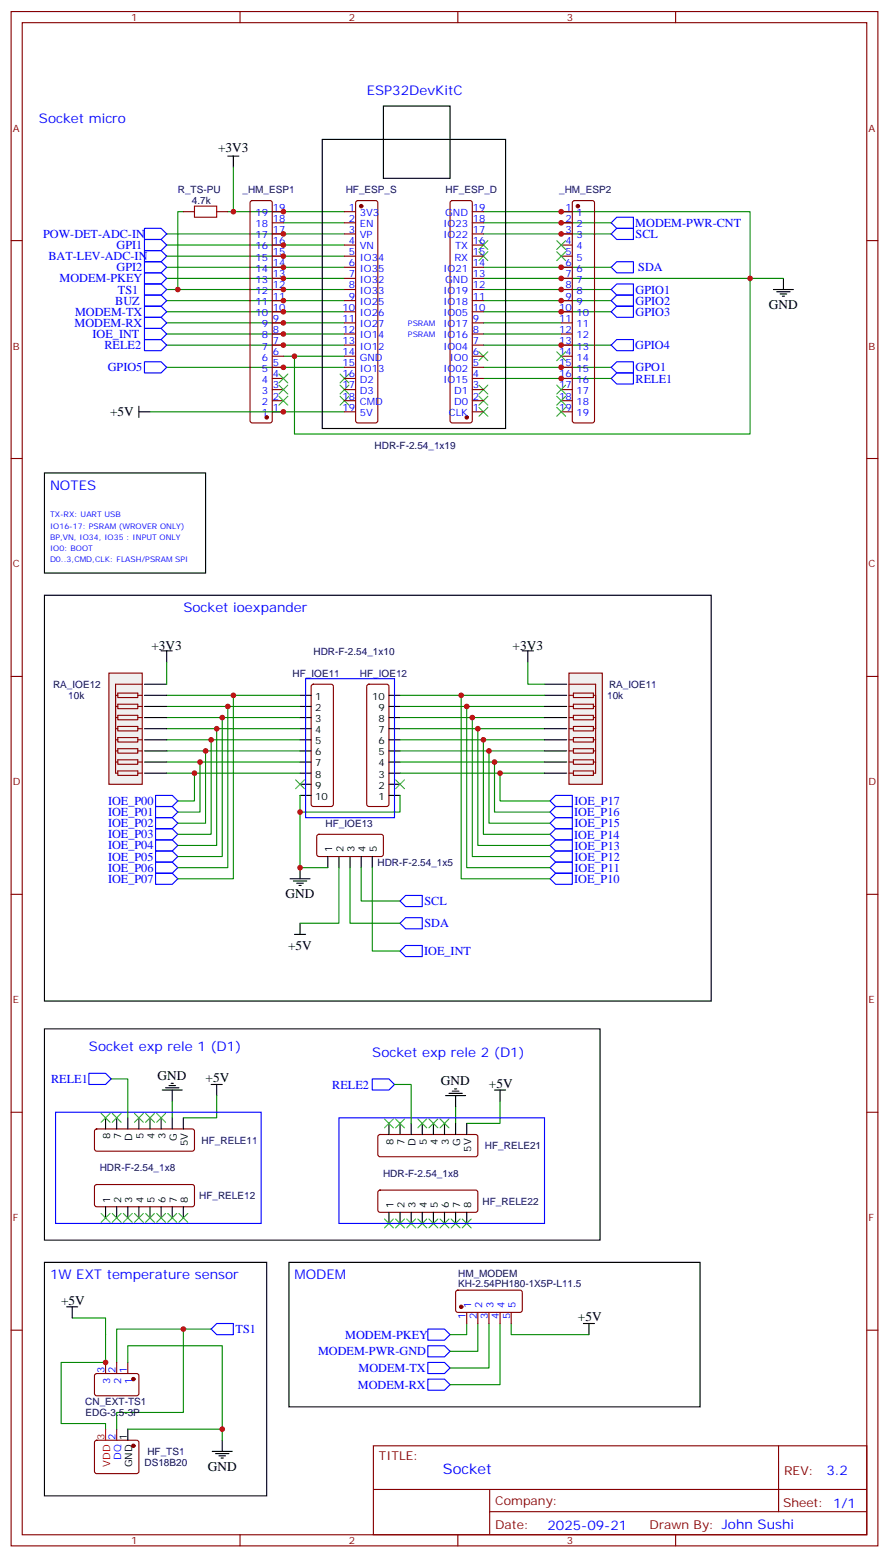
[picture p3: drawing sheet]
<svg xmlns="http://www.w3.org/2000/svg" width="282mm" height="494mm" viewBox="0 0 282 494" stroke-linecap="round" stroke-linejoin="round" font-family="sans-serif">
<g fill="none" stroke="#870000" stroke-width=".35">
<path d="M3.5 3.7h275.2v486.8h-275.2zM7.1 7.2h268.1v479.8h-268.1zM76.2 3.7v3.5M145.3 3.7v3.5M214.5 3.7v3.5M3.5 76.3h3.6M275.2 76.3h3.5M3.5 145.5h3.6M275.2 145.5h3.5M3.5 214.6h3.6M99 217.3l.5-.2h5.6l.5 .2 .2 .5v37.4l-.2 .5-.5 .2h-5.6l-.5-.2-.2-.5v-37.4zM116.7 217.3l.4-.2h5.7l.5 .2 .2 .5v37.4l-.3 .5-.4 .2h-5.7l-.5-.2-.2-.5v-37.4z"/>
<path d="M275.2 214.6h3.5M100.8 264.9l.4-.2 20.1 .1 .4 .6-.1 5.9-.6 .5-20-.1-.5-.6v-5.7zM3.5 283.8h3.6M275.2 283.8h3.5M3.5 352.9h3.6M30.2 358.4l.5-.2h30.3l.5 .2 .2 .5v5.7l-.2 .5-.5 .2h-30.3l-.5-.3-.2-.4v-5.7zM275.2 352.9h3.5M30.2 376.1l.5-.3h30.3l.5 .3 .2 .5v5.6l-.2 .5-.5 .2h-30.3l-.5-.2-.2-.5v-5.6zM120.2 377.8l.4-.2h30.4l.5 .2 .2 .5v5.7l-.2 .5-.5 .2h-30.4l-.4-.3-.3-.4v-5.7zM120.2 360.2l.4-.2h30.4l.5 .2 .2 .5v5.6l-.2 .5-.5 .2h-30.4l-.4-.2-.3-.5v-5.6zM3.5 422.1h3.6M275.2 422.1h3.5"/>
<path d="M118.5 458.8h156.7v28.2h-156.7zM247.2 458.8v20.9M118.6 472.6h156.4M155.4 479.7h119.6M155.4 472.6v14.1M76.2 487v3.5M145.3 487v3.5M214.5 487v3.5"/>
</g>
<g fill="none" stroke="#000" stroke-width=".35">
<path d="M72.3 49.5h3.5M74.1 49.5v3.6M245.5 91.9h6.4M246.6 92.6h4.2M247.6 93.3h2.2M248.4 94h.7M248.7 88.3v3.6M44.1 128.9v3.5M44.1 130.7h3.5M14.1 188.9h211.7v128.7h-211.7zM51.2 206.5h3.5M52.9 206.5v3.5"/>
<path d="M165.8 206.5h3.5M167.6 206.5v3.5M95.2 220.6h3.6M95.2 224.2h3.6M95.2 227.7h3.6M95.2 231.2h3.6M95.2 234.7h3.6M95.2 238.3h3.6M123.5 220.6h3.5M123.5 224.2h3.5M123.5 227.7h3.5M123.5 231.2h3.5"/>
<path d="M123.5 234.7h3.5M123.5 238.3h3.5M95.2 241.8h3.6M95.2 245.3h3.6M95.2 248.8h3.6M95.2 252.4h3.6M123.5 241.8h3.5M123.5 245.3h3.5M123.5 248.8h3.5M123.5 252.4h3.5M92.1 278.8h6.3M93.1 279.5h4.3"/>
<path d="M95.2 275.3v3.5M104.1 271.8v3.5M107.6 271.8v3.5M111.1 271.8v3.5M114.7 271.8v3.5M118.2 271.8v3.5M93.5 296.5h3.5M94.2 280.2h2.1M94.9 281h.7M95.2 292.9v3.6M14.1 326.5h176.4v67h-176.4zM33.5 354.7v3.5"/>
<path d="M37 354.7v3.5M40.6 354.7v3.5M44.1 354.7v3.5M47.6 354.7v3.5M51.2 354.7v3.5M51.5 345.9h6.4M52.6 345.2h4.2M53.6 344.5h2.1M54.3 343.7h.7M54.7 345.9v3.5M54.7 354.7v3.5M58.2 354.7v3.5"/>
<path d="M67 344.1h3.6M68.8 344.1v3.5M123.5 356.4v3.6M127 356.4v3.6M130.5 356.4v3.6M134.1 356.4v3.6M137.6 356.4v3.6M141.1 356.4v3.6M141.5 347.6h6.3M142.5 346.9h4.3M143.6 346.2h2.1M144.3 345.5h.7"/>
<path d="M144.6 347.6v3.6M144.6 356.4v3.6M148.2 356.4v3.6M157 345.9h3.5M158.7 345.9v3.5M33.5 382.9v3.5M37 382.9v3.5M40.6 382.9v3.5M44.1 382.9v3.5M47.6 382.9v3.5M51.2 382.9v3.5M54.7 382.9v3.5"/>
<path d="M58.2 382.9v3.5M123.5 384.7v3.5M127 384.7v3.5M130.5 384.7v3.5M134.1 384.7v3.5M137.6 384.7v3.5M141.1 384.7v3.5M144.6 384.7v3.5M148.2 384.7v3.5"/>
</g>
<g fill="none" stroke="#008700" stroke-width=".35">
<path d="M52.9 74.2h56.5M72.3 67.2h37.1M153.5 74.2h40.5M52.9 91.9h56.5M52.9 95.4h56.5M153.5 91.9h40.5M153.5 95.4h40.5M153.5 84.8h40.5M52.9 106h56.5M52.9 109.5h56.5M153.5 116.6h40.5M52.9 220.6h42.3"/>
<path d="M52.9 224.2h42.3M52.9 227.7h42.3M52.9 231.2h42.3M52.9 234.7h42.3M52.9 238.3h42.3M65.3 238.3v22.9h-8.9M67 234.7v30h-10.6M68.8 231.2v37.1h-12.4M70.6 227.7v44.1h-14.2M72.3 224.2v51.1h-15.9M74.1 220.6v58.2h-17.7M127 224.2h45.9"/>
<path d="M127 227.7h45.9M127 231.2h45.9M127 234.7h45.9M127 238.3h45.9M146.4 220.6v58.2h28.2M148.2 224.2v51.1h26.4M149.9 227.7v44.1h24.7M151.7 231.2v37.1h22.9M153.5 234.7v30h21.1M155.2 238.3v22.9h19.4M52.9 241.8h42.3M52.9 245.3h42.3"/>
<path d="M61.7 245.3v8.8h-5.3M63.5 241.8v15.9h-7.1M95.2 252.4v5.3h31.8v-5.3M95.2 257.7v17.6h8.9M127 241.8h45.9M127 245.3h45.9M157 241.8v15.9h17.6M158.7 245.3v8.8h15.9M107.6 275.3v17.6h-12.4M111.1 275.3v17.6h15.9M114.7 275.3v10.6h12.3M35.3 342.3h5.3v12.4"/>
<path d="M54.7 349.4v5.3M68.8 347.6v7.1h-10.6M125.2 344.1h5.3v12.3M144.6 351.2v5.2M158.7 349.4v7h-10.5"/>
</g>
<g fill="none" stroke="#00f" stroke-width=".35">
<path d="M194 74.2l1.8-1.7h5.3v3.5h-5.3zM45.9 90.1h5.3l1.7 1.8-1.7 1.7h-5.3zM194 95.4l1.8-1.8h5.3v3.6h-5.3zM195.8 83h5.3v3.6h-5.3l-1.8-1.8zM195.8 90.1h5.3v3.5h-5.3l-1.8-1.7zM45.9 104.2h5.3l1.7 1.8-1.7 1.7h-5.3zM45.9 107.7h5.3l1.7 1.8-1.7 1.8h-5.3zM195.8 114.8h5.3v3.5h-5.3l-1.8-1.7zM194 120.1l1.8-1.8h5.3v3.5h-5.3zM97 215.3h28.2v44.1h-28.2zM49.4 252.4h5.3l1.7 1.7-1.7 1.8h-5.3zM49.4 255.9h5.3l1.7 1.8-1.7 1.7h-5.3z"/>
<path d="M49.4 259.4h5.3l1.7 1.8-1.7 1.8h-5.3zM174.6 254.1l1.8-1.7h5.3v3.5h-5.3zM174.6 257.7l1.8-1.8h5.3v3.5h-5.3zM49.4 263h5.3l1.7 1.7-1.7 1.8h-5.3zM49.4 266.5h5.3l1.7 1.8-1.7 1.7h-5.3zM49.4 270h5.3l1.7 1.8-1.7 1.7h-5.3zM49.4 273.5h5.3l1.7 1.8-1.7 1.8h-5.3zM49.4 277.1h5.3l1.7 1.7-1.7 1.8h-5.3zM174.6 261.2l1.8-1.8h5.3v3.6h-5.3zM174.6 264.7l1.8-1.7h5.3v3.5h-5.3zM174.6 268.3l1.8-1.8h5.3v3.5h-5.3zM174.6 271.8l1.8-1.8h5.3v3.5h-5.3z"/>
<path d="M174.6 275.3l1.8-1.8h5.3v3.6h-5.3zM174.6 278.8l1.8-1.7h5.3v3.5h-5.3zM127 292.9l1.8-1.7h5.3v3.5h-5.3zM128.8 284.1h5.3v3.6h-5.3l-1.8-1.8zM128.8 300h5.3v3.5h-5.3l-1.8-1.7zM17.6 352.9h65.3v35.3h-65.3zM28.2 340.6h5.3l1.8 1.7-1.8 1.8h-5.3zM107.6 354.7h65.3v33.5h-65.3zM118.2 342.3h5.3l1.7 1.8-1.7 1.8h-5.3z"/>
</g>
<g fill="none" stroke="#3c3" stroke-width=".35">
<path d="M32.1 353.3l2.8 2.8M34.9 353.3l-2.8 2.8M35.6 353.3l2.9 2.8M38.5 353.3l-2.9 2.8M42.7 353.3l2.8 2.8M45.5 353.3l-2.8 2.8M46.2 353.3l2.8 2.8M49 353.3l-2.8 2.8M49.7 353.3l2.9 2.8M52.6 353.3l-2.9 2.8M122.1 355l2.8 2.9M124.9 355l-2.8 2.9"/>
<path d="M125.6 355l2.8 2.9M128.4 355l-2.8 2.9M132.6 355l2.9 2.9M135.5 355l-2.9 2.9M136.2 355l2.8 2.9M139 355l-2.8 2.9M139.7 355l2.8 2.9M142.5 355l-2.8 2.9M32.1 385l2.8 2.8M34.9 385l-2.8 2.8M35.6 385l2.9 2.8M38.5 385l-2.9 2.8"/>
<path d="M39.2 385l2.8 2.8M42 385l-2.8 2.8M42.7 385l2.8 2.8M45.5 385l-2.8 2.8M46.2 385l2.8 2.8M49 385l-2.8 2.8M49.7 385l2.9 2.8M52.6 385l-2.9 2.8M53.3 385l2.8 2.8M56.1 385l-2.8 2.8M56.8 385l2.8 2.8M59.6 385l-2.8 2.8"/>
<path d="M122.1 386.8l2.8 2.8M124.9 386.8l-2.8 2.8M125.6 386.8l2.8 2.8M128.4 386.8l-2.8 2.8M129.1 386.8l2.8 2.8M131.9 386.8l-2.8 2.8M132.6 386.8l2.9 2.8M135.5 386.8l-2.9 2.8M136.2 386.8l2.8 2.8M139 386.8l-2.8 2.8M139.7 386.8l2.8 2.8M142.5 386.8l-2.8 2.8"/>
<path d="M143.2 386.8l2.8 2.8M146 386.8l-2.8 2.8M146.8 386.8l2.8 2.8M149.6 386.8l-2.8 2.8"/>
</g>
<path d="M34.6 213.6h10.6v35.2h-10.6z" fill="#f0f0f0" stroke="#870000" stroke-width=".35"/>
<path d="M45.9 217.1h7M45.9 220.6h7M45.9 224.2h7M45.9 227.7h7M45.9 231.2h7M45.9 234.7h7M45.9 238.3h7M45.9 241.8h7M45.9 245.3h7" fill="none" stroke="#000" stroke-width=".35"/>
<g fill="none" stroke="#870000" stroke-width=".35">
<path d="M37.4 219.9h6.3v1.4h-6.3zM45.2 217.1h-8.5v28.2h.7M36.7 220.6h.7M36.7 224.2h.7M36.7 227.7h.7M36.7 231.2h.7M36.7 234.7h.7M36.7 238.3h.7M37.4 223.4h6.3v1.5h-6.3zM37.4 227h6.3v1.4h-6.3zM37.4 230.5h6.3v1.4h-6.3zM37.4 234h6.3v1.4h-6.3z"/>
<path d="M37.4 237.6h6.3v1.4h-6.3zM43.7 220.6h1.5M43.7 224.2h1.5M43.7 227.7h1.5M43.7 231.2h1.5M43.7 234.7h1.5M43.7 238.3h1.5M36.7 241.8h.7M37.4 241.1h6.3v1.4h-6.3zM37.4 244.6h6.3v1.4h-6.3zM43.7 241.8h1.5M43.7 245.3h1.5"/>
</g>
<path d="M180.6 213.6h10.6v35.2h-10.6z" fill="#f0f0f0" stroke="#870000" stroke-width=".35"/>
<g fill="none" stroke="#000" stroke-width=".35">
<path d="M121.7 33.7h21.2v22.9h-21.2zM102.3 44.2h58.2v91.8h-58.2zM14.1 150.1h51.2v31.7h-51.2zM172.9 217.1h7M172.9 220.6h7M172.9 224.2h7M172.9 227.7h7M172.9 231.2h7M172.9 234.7h7M172.9 238.3h7M172.9 241.8h7M172.9 245.3h7"/>
<path d="M14.1 400.5h70.6v74.1h-70.6zM21.2 414.7h3.5M22.9 414.7v3.5M91.7 400.5h130.5v45.9h-130.5zM185.2 419.9h3.5M187 419.9v3.6M40.6 453.5v3.5M70.6 457v3.5M67.4 460.5h6.3M68.4 461.2h4.3M69.5 461.9h2.1M70.2 462.6h.7"/>
</g>
<g fill="none" stroke="#870000" stroke-width=".35">
<path d="M58.2 67.2h3.5M68.8 67.2h3.5M79.6 63.8l.5-.2h5.6l.5 .2 .2 .5v69.2l-.2 .5-.5 .2h-5.6l-.5-.2-.2-.5v-69.2zM86.4 67.2h3.6M86.4 70.7h3.6M86.4 74.2h3.6M86.4 77.8h3.6M109.4 67.2h3.5M109.4 70.7h3.5M109.4 74.2h3.5M109.4 77.8h3.5M113.1 63.8l.5-.2h5.6l.5 .2 .2 .5v69.2l-.2 .5-.5 .2h-5.6l-.5-.2-.2-.5v-69.2z"/>
<path d="M143.1 63.8l.5-.2h5.6l.5 .2 .2 .5v69.2l-.2 .5-.5 .2h-5.6l-.5-.2-.2-.5v-69.2zM149.9 67.2h3.6M149.9 70.7h3.6M149.9 74.2h3.6M149.9 77.8h3.6M178.2 67.2h3.5M178.2 70.7h3.5M178.2 74.2h3.5M178.2 77.8h3.5M181.9 63.8l.5-.2h5.6l.5 .2 .2 .5v69.2l-.2 .5-.5 .2h-5.6l-.5-.2-.2-.5v-69.2zM86.4 81.3h3.6M86.4 84.8h3.6"/>
<path d="M86.4 88.3h3.6M86.4 91.9h3.6M86.4 95.4h3.6M86.4 98.9h3.6M109.4 81.3h3.5M109.4 84.8h3.5M109.4 88.3h3.5M109.4 91.9h3.5M109.4 95.4h3.5M109.4 98.9h3.5M149.9 81.3h3.6M149.9 84.8h3.6"/>
<path d="M149.9 88.3h3.6M149.9 91.9h3.6M149.9 95.4h3.6M149.9 98.9h3.6M178.2 81.3h3.5M178.2 84.8h3.5M178.2 88.3h3.5M178.2 91.9h3.5M178.2 95.4h3.5M178.2 98.9h3.5M86.4 102.4h3.6M86.4 106h3.6"/>
<path d="M86.4 109.5h3.6M86.4 113h3.6M86.4 116.6h3.6M109.4 102.4h3.5M109.4 106h3.5M109.4 109.5h3.5M109.4 113h3.5M109.4 116.6h3.5M149.9 102.4h3.6M149.9 106h3.6M149.9 109.5h3.6M149.9 113h3.6"/>
<path d="M149.9 116.6h3.6M178.2 102.4h3.5M178.2 106h3.5M178.2 109.5h3.5M178.2 113h3.5M178.2 116.6h3.5M86.4 120.1h3.6M86.4 123.6h3.6M86.4 127.1h3.6M86.4 130.7h3.6M109.4 120.1h3.5M109.4 123.6h3.5"/>
<path d="M109.4 127.1h3.5M109.4 130.7h3.5M149.9 120.1h3.6M149.9 123.6h3.6M149.9 127.1h3.6M149.9 130.7h3.6M178.2 120.1h3.5M178.2 123.6h3.5M178.2 127.1h3.5M178.2 130.7h3.5M180.6 217.1h8.5v28.2h-.7M182 219.9h6.4v1.4h-6.4z"/>
<path d="M180.6 220.6h1.4M180.6 224.2h1.4M180.6 227.7h1.4M180.6 231.2h1.4M180.6 234.7h1.4M180.6 238.3h1.4M182 223.4h6.4v1.5h-6.4zM182 227h6.4v1.4h-6.4zM182 230.5h6.4v1.4h-6.4zM182 234h6.4v1.4h-6.4zM182 237.6h6.4v1.4h-6.4zM188.4 220.6h.7"/>
<path d="M188.4 224.2h.7M188.4 227.7h.7M188.4 231.2h.7M188.4 234.7h.7M188.4 238.3h.7M180.6 241.8h1.4M180.6 245.3h1.4M182 241.1h6.4v1.4h-6.4zM182 244.6h6.4v1.4h-6.4zM188.4 241.8h.7M144.9 409.6l.4-.2h20.1l.4 .7-.1 5.9-.6 .4h-20l-.5-.7v-5.6zM148.2 416.4v3.5"/>
<path d="M151.7 416.4v3.5M155.2 416.4v3.5M158.7 416.4v3.5M162.3 416.4v3.5M30.2 436l.5-.2 13 .1 .4 .6-.1 5.9-.6 .5-13-.1-.4-.6v-5.7zM33.5 432.3v3.5M37 432.3v3.5M40.6 432.3v3.5M30.2 457.2l.5-.2h12.7l.5 .2 .2 .5-.1 9.4-.6 .5-13-.1-.4-.6v-9.2zM37 453.5v3.5"/>
</g>
<g fill="none" stroke="#008700" stroke-width=".35">
<path d="M74.1 53.1v14.1M52.9 77.8h56.5M58.2 67.2h-1.8v24.7M90 70.7h19.4M153.5 67.2h84.6v21.1h10.6M153.5 70.7h40.5M52.9 81.3h56.5M52.9 88.3h56.5M52.9 84.8h56.5M52.9 98.9h56.5M153.5 88.3h84.6v49.4h-144.6v-24.7h-3.5M153.5 98.9h40.5"/>
<path d="M52.9 102.4h56.5M52.9 116.6h56.5M93.5 113h15.9M153.5 102.4h24.7M153.5 106h24.7M153.5 109.5h40.5M47.6 130.7h61.8M153.5 120.1h40.5M52.9 210v7.1M167.6 210v7.1h5.3M127 220.6h45.9M118.2 275.3v26.5h8.8"/>
<path d="M22.9 418.2h10.6v14.1h-14.1v19.4h14.1v1.8M148.2 419.9v3.6h-5.3M151.7 419.9v8.9h-8.8M155.2 419.9v14.2h-12.3M158.7 419.9v19.4h-15.8M162.3 419.9v3.6h24.7M40.6 432.3v-5.3h30v26.5M58.2 421.7v26.5h-21.2v5.3M67 421.7h-30v10.6M40.6 453.5h30v3.5"/>
</g>
<g fill="none" stroke="#00f" stroke-width=".35">
<path d="M45.9 72.5h5.3l1.7 1.7-1.7 1.8h-5.3zM45.9 79.5h5.3l1.7 1.8-1.7 1.7h-5.3zM45.9 76h5.3l1.7 1.8-1.7 1.7h-5.3zM194 70.7l1.8-1.8h5.3v3.6h-5.3zM45.9 93.6h5.3l1.7 1.8-1.7 1.8h-5.3zM45.9 83h5.3l1.7 1.8-1.7 1.8h-5.3zM45.9 97.2h5.3l1.7 1.7-1.7 1.8h-5.3zM45.9 86.6h5.3l1.7 1.7-1.7 1.8h-5.3zM194 98.9l1.8-1.7h5.3v3.5h-5.3zM45.9 114.8h5.3l1.7 1.8-1.7 1.7h-5.3zM45.9 100.7h5.3l1.7 1.7-1.7 1.8h-5.3zM195.8 107.7h5.3v3.6h-5.3l-1.8-1.8z"/>
<path d="M67 421.7l1.8-1.8h5.3v3.6h-5.3zM135.8 421.7h5.3l1.8 1.8-1.8 1.7h-5.3zM135.8 432.3h5.3l1.8 1.8-1.8 1.7h-5.3zM135.8 437.6h5.3l1.8 1.7-1.8 1.8h-5.3zM135.8 427h5.3l1.8 1.8-1.8 1.7h-5.3z"/>
</g>
<g fill="none" stroke="#3c3" stroke-width=".35">
<path d="M152 76.3l2.9 2.9M152 79.9l2.9 2.8M154.9 76.3l-2.9 2.9M154.9 79.9l-2.9 2.8M176.7 76.3l2.9 2.9M176.7 79.9l2.9 2.8M179.6 76.3l-2.9 2.9M179.6 79.9l-2.9 2.8M88.5 118.7l2.9 2.8M91.4 118.7l-2.9 2.8M107.9 118.7l2.9 2.8M110.8 118.7l-2.9 2.8"/>
<path d="M152 111.6l2.9 2.8M154.9 111.6l-2.9 2.8M176.7 111.6l2.9 2.8M179.6 111.6l-2.9 2.8M88.5 122.2l2.9 2.8M88.5 125.7l2.9 2.9M91.4 122.2l-2.9 2.8M91.4 125.7l-2.9 2.9M107.9 122.2l2.9 2.8M107.9 125.7l2.9 2.9M110.8 122.2l-2.9 2.8M110.8 125.7l-2.9 2.9"/>
<path d="M152 122.2l2.9 2.8M152 125.7l2.9 2.9M152 129.3l2.9 2.8M154.9 122.2l-2.9 2.8M154.9 125.7l-2.9 2.9M154.9 129.3l-2.9 2.8M176.7 122.2l2.9 2.8M176.7 125.7l2.9 2.9M176.7 129.3l2.9 2.8M179.6 122.2l-2.9 2.8M179.6 125.7l-2.9 2.9M179.6 129.3l-2.9 2.8"/>
<path d="M93.8 247.4l2.9 2.9M96.7 247.4l-2.9 2.9M125.6 247.4l2.8 2.9M128.4 247.4l-2.8 2.9"/>
</g>
<g fill="#870000" stroke="#870000" stroke-width=".35">
<circle cx="42.3" cy="458.8" r=".53"/>
<circle cx="183.4" cy="65.4" r=".53"/>
<circle cx="84.7" cy="132.4" r=".53"/>
<circle cx="148.2" cy="132.4" r=".53"/>
<circle cx="114.7" cy="65.4" r=".53"/>
<circle cx="146.4" cy="414.7" r=".53"/>
<circle cx="42.3" cy="437.6" r=".53"/>
</g>
<path d="M33.5 453.5v3.5" fill="none" stroke="#f00" stroke-width=".35"/>
<path d="M61.7 65.4h7.1v3.5h-7.1z" fill="none" stroke="#a10000" stroke-width=".35"/>
<g fill="#c00">
<circle cx="95.3" cy="275.3" r=".88"/>
<circle cx="95.3" cy="257.7" r=".88"/>
<circle cx="61.7" cy="245.3" r=".88"/>
<circle cx="65.3" cy="238.3" r=".88"/>
<circle cx="63.5" cy="241.8" r=".88"/>
<circle cx="67" cy="234.7" r=".88"/>
<circle cx="68.8" cy="231.2" r=".88"/>
<circle cx="70.6" cy="227.7" r=".88"/>
<circle cx="72.3" cy="224.2" r=".88"/>
<circle cx="74.1" cy="220.6" r=".88"/>
<circle cx="158.8" cy="245.3" r=".88"/>
<circle cx="157" cy="241.8" r=".88"/>
<circle cx="155.2" cy="238.3" r=".88"/>
<circle cx="153.5" cy="234.7" r=".88"/>
<circle cx="151.7" cy="231.2" r=".88"/>
<circle cx="149.9" cy="227.7" r=".88"/>
<circle cx="148.2" cy="224.2" r=".88"/>
<circle cx="74.1" cy="67.2" r=".88"/>
<circle cx="58.2" cy="421.7" r=".88"/>
<circle cx="146.4" cy="220.6" r=".88"/>
<circle cx="90" cy="116.6" r=".88"/>
<circle cx="90" cy="102.4" r=".88"/>
<circle cx="90" cy="98.9" r=".88"/>
<circle cx="90" cy="95.4" r=".88"/>
<circle cx="90" cy="88.3" r=".88"/>
<circle cx="90" cy="84.8" r=".88"/>
<circle cx="90" cy="77.8" r=".88"/>
<circle cx="90" cy="74.2" r=".88"/>
<circle cx="90" cy="67.2" r=".88"/>
<circle cx="90" cy="130.7" r=".88"/>
<circle cx="90" cy="81.3" r=".88"/>
<circle cx="90" cy="91.9" r=".88"/>
<circle cx="56.4" cy="91.9" r=".88"/>
<circle cx="90" cy="106" r=".88"/>
<circle cx="90" cy="109.5" r=".88"/>
<circle cx="178.2" cy="120.1" r=".88"/>
<circle cx="178.2" cy="116.6" r=".88"/>
<circle cx="178.2" cy="109.5" r=".88"/>
<circle cx="178.2" cy="98.9" r=".88"/>
<circle cx="178.2" cy="95.4" r=".88"/>
<circle cx="178.2" cy="91.9" r=".88"/>
<circle cx="178.2" cy="84.8" r=".88"/>
<circle cx="178.2" cy="67.2" r=".88"/>
<circle cx="178.2" cy="74.2" r=".88"/>
<circle cx="178.2" cy="70.7" r=".88"/>
<circle cx="93.5" cy="113" r=".88"/>
<circle cx="238.1" cy="88.3" r=".88"/>
<circle cx="178.2" cy="88.3" r=".88"/>
<circle cx="70.6" cy="453.5" r=".88"/>
<circle cx="33.5" cy="432.3" r=".88"/>
</g>
<text font-size="4.6" fill="#00f" x="140.6" y="467.8">Socket</text>
<g font-size="4.2" fill="#00f">
<text x="116.4" y="30.1">ESP32DevKitC</text>
<text x="12.3" y="38.9">Socket micro</text>
<text x="15.9" y="155.4">NOTES</text>
<text x="58.2" y="194.2">Socket ioexpander</text>
<text x="28.2" y="333.5">Socket exp rele 1 (D1)</text>
<text x="118.2" y="335.3">Socket exp rele 2 (D1)</text>
<text x="15.9" y="405.8">1W EXT temperature sensor</text>
<text x="93.5" y="405.8">MODEM</text>
<text x="262.3" y="468">3.2</text>
<text x="173.8" y="485.4">2025-09-21</text>
</g>
<g font-size="4.2">
<text x="69.2" y="48.3">+3V3</text>
<text x="244.1" y="98">GND</text>
<text x="34.9" y="132.1">+5V</text>
<text x="48.1" y="206.2">+3V3</text>
<text x="162.7" y="206.2">+3V3</text>
<text x="90.7" y="285">GND</text>
<text x="91.5" y="301.5">+5V</text>
<text x="50" y="342.6">GND</text>
<text x="65.3" y="343.4">+5V</text>
<text x="139.9" y="344.4">GND</text>
<text x="155.2" y="345.2">+5V</text>
<text x="19.4" y="413.9">+5V</text>
<text x="183.4" y="419.2">+5V</text>
<text x="66" y="466.6">GND</text>
</g>
<g font-size="3.9" fill="#00f">
<text x="201.7" y="72">MODEM-PWR-CNT</text>
<text x="13.7" y="75.5">POW-DET-ADC-IN</text>
<text x="201.8" y="75.5">SCL</text>
<text x="15.4" y="82.6">BAT-LEV-ADC-IN</text>
<text x="37" y="79">GPI1</text>
<text x="18.9" y="89.6">MODEM-PKEY</text>
<text x="37" y="86.1">GPI2</text>
<text x="202.6" y="86.1">SDA</text>
<text x="37.4" y="93.1">TS1</text>
<text x="201.8" y="93.2">GPIO1</text>
<text x="23.9" y="100.2">MODEM-TX</text>
<text x="36.6" y="96.7">BUZ</text>
<text x="201.8" y="96.7">GPIO2</text>
<text x="201.8" y="100.2">GPIO3</text>
<text x="23.7" y="103.7">MODEM-RX</text>
<text x="29.4" y="107.2">IOE_INT</text>
<text x="33.2" y="110.8">RELE2</text>
<text x="201.7" y="110.8">GPIO4</text>
<text x="34.2" y="117.8">GPIO5</text>
<text x="201.8" y="117.8">GPO1</text>
<text x="201.8" y="121.4">RELE1</text>
<text x="34.3" y="255.4">IOE_P00</text>
<text x="182.4" y="255.5">IOE_P17</text>
<text x="34.3" y="258.9">IOE_P01</text>
<text x="34.3" y="262.5">IOE_P02</text>
<text x="182.3" y="259">IOE_P16</text>
<text x="182.4" y="262.5">IOE_P15</text>
<text x="34.3" y="266">IOE_P03</text>
<text x="34.3" y="269.5">IOE_P04</text>
<text x="182.3" y="266.1">IOE_P14</text>
<text x="182.4" y="269.6">IOE_P13</text>
<text x="34.3" y="273.1">IOE_P05</text>
<text x="182.4" y="273.1">IOE_P12</text>
<text x="34.3" y="276.6">IOE_P06</text>
<text x="34.3" y="280.1">IOE_P07</text>
<text x="182.3" y="280.2">IOE_P10</text>
<text x="182.4" y="276.7">IOE_P11</text>
<text x="134.8" y="287.2">SCL</text>
<text x="134.8" y="294.2">SDA</text>
<text x="134.7" y="303">IOE_INT</text>
<text x="16.2" y="343.6">RELE1</text>
<text x="105.5" y="345.4">RELE2</text>
<text x="74.8" y="423">TS1</text>
<text x="109.6" y="424.7">MODEM-PKEY</text>
<text x="101" y="430">MODEM-PWR-GND</text>
<text x="113.8" y="435.3">MODEM-TX</text>
<text x="113.6" y="440.6">MODEM-RX</text>
</g>
<g font-size="3.9" fill="#800">
<text x="120.3" y="463.3">TITLE:</text>
<text x="248.9" y="468">REV:</text>
<text x="157.2" y="477.5">Company:</text>
<text x="248.6" y="478.2">Sheet: 1/1</text>
<text x="157.2" y="485.2">Date:</text>
<text x="206.2" y="485.3">Drawn By: John Sushi</text>
</g>
<g font-size="3.2" fill="#800">
<text x="41.6" y="6.7">1</text>
<text x="110.8" y="6.7">2</text>
<text x="179.9" y="6.7">3</text>
<text x="4.1" y="41.8">A</text>
<text x="275.7" y="41.8">A</text>
<text x="4.1" y="110.9">B</text>
<text x="275.7" y="110.9">B</text>
<text x="4.1" y="180.1">C</text>
<text x="275.7" y="180.1">C</text>
<text x="4.1" y="249.2">D</text>
<text x="275.7" y="249.2">D</text>
<text x="4.1" y="318.3">E</text>
<text x="275.7" y="318.3">E</text>
<text x="4.1" y="387.5">F</text>
<text x="275.7" y="387.5">F</text>
<text x="41.6" y="490">1</text>
<text x="110.8" y="490">2</text>
<text x="179.9" y="490">3</text>
</g>
<g font-size="3.2" fill="#000080">
<text x="56.5" y="61.3">R_TS-PU</text>
<text x="60.9" y="64.8">4.7k</text>
<text x="77" y="61.3">_HM_ESP1</text>
<text x="109.8" y="61.3">HF_ESP_S</text>
<text x="141.4" y="61.3">HF_ESP_D</text>
<text x="177.5" y="61.2">_HM_ESP2</text>
<text x="118.9" y="142.5">HDR-F-2.54_1x19</text>
<text x="99.5" y="207.7">HDR-F-2.54_1x10</text>
<text x="92.9" y="214.8">HF_IOE11</text>
<text x="114.3" y="214.8">HF_IOE12</text>
<text x="16.8" y="218.3">RA_IOE12</text>
<text x="21.7" y="221.8">10k</text>
<text x="192.8" y="221.8">10k</text>
<text x="193.3" y="218.3">RA_IOE11</text>
<text x="103.3" y="262.3">HF_IOE13</text>
<text x="119.8" y="274.8">HDR-F-2.54_1x5</text>
<text x="64" y="362.9">HF_RELE11</text>
<text x="154" y="364.6">HF_RELE21</text>
<text x="31.7" y="371.7">HDR-F-2.54_1x8</text>
<text x="121.6" y="373.5">HDR-F-2.54_1x8</text>
<text x="63.2" y="380.5">HF_RELE12</text>
<text x="153.2" y="382.3">HF_RELE22</text>
<text x="145.4" y="405.2">HM_MODEM</text>
<text x="145.4" y="408.3">KH-2.54PH180-1X5P-L11.5</text>
<text x="27.1" y="445.9">CN_EXT-TS1</text>
<text x="27.1" y="449.4">EDG-3.5-3P</text>
<text x="46.8" y="461.7">HF_TS1</text>
<text x="45.9" y="465.3">DS18B20</text>
</g>
<g font-size="3.2" fill="#00f">
<text x="81.1" y="68.6">19</text>
<text x="86.6" y="70.3">18</text>
<text x="86.6" y="66.8">19</text>
<text x="110.7" y="66.8">1</text>
<text x="110.7" y="70.3">2</text>
<text x="114.2" y="68.6">3V3</text>
<text x="141.3" y="68.6">GND</text>
<text x="150.1" y="70.3">18</text>
<text x="150.1" y="66.8">19</text>
<text x="179.5" y="66.8">1</text>
<text x="179.5" y="70.3">2</text>
<text x="183" y="68.6">1</text>
<text x="81.1" y="75.6">17</text>
<text x="81.1" y="72.1">18</text>
<text x="86.6" y="77.4">16</text>
<text x="86.6" y="73.9">17</text>
<text x="110.7" y="73.9">3</text>
<text x="110.7" y="77.4">4</text>
<text x="114.2" y="72.1">EN</text>
<text x="114.2" y="75.6">VP</text>
<text x="140.8" y="75.6">IO22</text>
<text x="140.8" y="72.1">IO23</text>
<text x="150.1" y="77.4">16</text>
<text x="150.1" y="73.9">17</text>
<text x="179.5" y="73.9">3</text>
<text x="179.5" y="77.4">4</text>
<text x="183" y="72.1">2</text>
<text x="183" y="75.6">3</text>
<text x="81.1" y="82.7">15</text>
<text x="81.1" y="79.2">16</text>
<text x="86.6" y="80.9">15</text>
<text x="110.7" y="80.9">5</text>
<text x="114.2" y="79.2">VN</text>
<text x="114.2" y="82.7">IO34</text>
<text x="144.2" y="82.7">RX</text>
<text x="144.5" y="79.2">TX</text>
<text x="150.1" y="80.9">15</text>
<text x="179.5" y="80.9">5</text>
<text x="183" y="79.2">4</text>
<text x="183" y="82.7">5</text>
<text x="81.1" y="89.7">13</text>
<text x="81.1" y="86.2">14</text>
<text x="86.6" y="88">13</text>
<text x="86.6" y="84.5">14</text>
<text x="110.7" y="84.5">6</text>
<text x="110.7" y="88">7</text>
<text x="114.2" y="86.2">IO35</text>
<text x="114.2" y="89.7">IO32</text>
<text x="140.8" y="86.2">IO21</text>
<text x="141.3" y="89.7">GND</text>
<text x="150.1" y="88">13</text>
<text x="150.1" y="84.5">14</text>
<text x="179.5" y="84.5">6</text>
<text x="179.5" y="88">7</text>
<text x="183" y="86.2">6</text>
<text x="183" y="89.7">7</text>
<text x="81.1" y="93.3">12</text>
<text x="86.6" y="95">11</text>
<text x="86.6" y="91.5">12</text>
<text x="110.7" y="91.5">8</text>
<text x="110.7" y="95">9</text>
<text x="114.2" y="93.3">IO33</text>
<text x="140.8" y="93.3">IO19</text>
<text x="150.1" y="95">11</text>
<text x="150.1" y="91.5">12</text>
<text x="179.5" y="91.5">8</text>
<text x="179.5" y="95">9</text>
<text x="183" y="93.3">8</text>
<text x="81.1" y="100.3">10</text>
<text x="81.1" y="96.8">11</text>
<text x="86.6" y="98.6">10</text>
<text x="108.7" y="98.6">10</text>
<text x="114.2" y="96.8">IO25</text>
<text x="114.2" y="100.3">IO26</text>
<text x="140.8" y="100.3">IO05</text>
<text x="140.8" y="96.8">IO18</text>
<text x="150.1" y="98.6">10</text>
<text x="177.5" y="98.6">10</text>
<text x="183" y="96.8">9</text>
<text x="183" y="100.3">10</text>
<text x="83.1" y="107.4">8</text>
<text x="83.1" y="103.9">9</text>
<text x="86.6" y="105.6">8</text>
<text x="86.6" y="102.1">9</text>
<text x="108.7" y="102.1">11</text>
<text x="108.7" y="105.6">12</text>
<text x="114.2" y="103.9">IO27</text>
<text x="114.2" y="107.4">IO14</text>
<text x="140.8" y="107.4">IO16</text>
<text x="140.8" y="103.9">IO17</text>
<text x="150.1" y="105.6">8</text>
<text x="150.1" y="102.1">9</text>
<text x="177.5" y="102.1">11</text>
<text x="177.5" y="105.6">12</text>
<text x="183" y="103.9">11</text>
<text x="183" y="107.4">12</text>
<text x="83.1" y="110.9">7</text>
<text x="86.6" y="112.7">6</text>
<text x="86.6" y="109.1">7</text>
<text x="108.7" y="109.1">13</text>
<text x="108.7" y="112.7">14</text>
<text x="114.2" y="110.9">IO12</text>
<text x="140.8" y="110.9">IO04</text>
<text x="150.1" y="112.7">6</text>
<text x="150.1" y="109.1">7</text>
<text x="177.5" y="109.1">13</text>
<text x="177.5" y="112.7">14</text>
<text x="183" y="110.9">13</text>
<text x="83.1" y="118">5</text>
<text x="83.1" y="114.4">6</text>
<text x="86.6" y="119.7">4</text>
<text x="86.6" y="116.2">5</text>
<text x="108.7" y="116.2">15</text>
<text x="108.7" y="119.7">16</text>
<text x="114.2" y="114.4">GND</text>
<text x="114.2" y="118">IO13</text>
<text x="140.8" y="118">IO02</text>
<text x="142.8" y="114.4">IO0</text>
<text x="150.1" y="119.7">4</text>
<text x="150.1" y="116.2">5</text>
<text x="177.5" y="116.2">15</text>
<text x="177.5" y="119.7">16</text>
<text x="183" y="114.4">14</text>
<text x="183" y="118">15</text>
<text x="83.1" y="125">3</text>
<text x="83.1" y="121.5">4</text>
<text x="86.6" y="123.3">3</text>
<text x="108.7" y="123.3">17</text>
<text x="114.2" y="121.5">D2</text>
<text x="114.2" y="125">D3</text>
<text x="140.8" y="121.5">IO15</text>
<text x="144.2" y="125">D1</text>
<text x="150.1" y="123.3">3</text>
<text x="177.5" y="123.3">17</text>
<text x="183" y="121.5">16</text>
<text x="183" y="125">17</text>
<text x="83.1" y="128.6">2</text>
<text x="86.6" y="130.3">1</text>
<text x="86.6" y="126.8">2</text>
<text x="108.7" y="126.8">18</text>
<text x="108.7" y="130.3">19</text>
<text x="114.2" y="128.6">CMD</text>
<text x="144.2" y="128.6">D0</text>
<text x="150.1" y="130.3">1</text>
<text x="150.1" y="126.8">2</text>
<text x="177.5" y="126.8">18</text>
<text x="177.5" y="130.3">19</text>
<text x="183" y="128.6">18</text>
<text x="83.1" y="132.1">1</text>
<text x="114.2" y="132.1">5V</text>
<text x="142.4" y="132.1">CLK</text>
<text x="183" y="132.1">19</text>
<text x="147.8" y="418.6" transform="rotate(-90 147.8 418.6)">1</text>
<text x="149.6" y="415.1" transform="rotate(-90 149.6 415.1)">1</text>
<text x="151.3" y="418.6" transform="rotate(-90 151.3 418.6)">2</text>
<text x="153.1" y="415.1" transform="rotate(-90 153.1 415.1)">2</text>
<text x="154.9" y="418.6" transform="rotate(-90 154.9 418.6)">3</text>
<text x="156.6" y="415.1" transform="rotate(-90 156.6 415.1)">3</text>
<text x="158.4" y="418.6" transform="rotate(-90 158.4 418.6)">4</text>
<text x="160.2" y="415.1" transform="rotate(-90 160.2 415.1)">4</text>
<text x="161.9" y="418.6" transform="rotate(-90 161.9 418.6)">5</text>
<text x="163.7" y="415.1" transform="rotate(-90 163.7 415.1)">5</text>
<text x="33.2" y="435.6" transform="rotate(-90 33.2 435.6)">3</text>
<text x="36.7" y="435.6" transform="rotate(-90 36.7 435.6)">2</text>
<text x="40.2" y="435.6" transform="rotate(-90 40.2 435.6)">1</text>
<text x="34.9" y="439.1" transform="rotate(-90 34.9 439.1)">3</text>
<text x="38.5" y="439.1" transform="rotate(-90 38.5 439.1)">2</text>
<text x="42" y="439.1" transform="rotate(-90 42 439.1)">1</text>
<text x="36.7" y="456.8" transform="rotate(-90 36.7 456.8)">2</text>
<text x="38.5" y="463.2" transform="rotate(-90 38.5 463.2)">DQ</text>
</g>
<g font-size="3.2">
<text x="100.1" y="222">1</text>
<text x="100.1" y="225.6">2</text>
<text x="118.1" y="222">10</text>
<text x="120.2" y="225.6">9</text>
<text x="100.1" y="229.1">3</text>
<text x="100.1" y="232.6">4</text>
<text x="120.2" y="232.6">7</text>
<text x="120.2" y="229.1">8</text>
<text x="100.1" y="236.1">5</text>
<text x="100.1" y="239.7">6</text>
<text x="120.2" y="239.7">5</text>
<text x="120.2" y="236.1">6</text>
<text x="100.1" y="243.2">7</text>
<text x="120.2" y="243.2">4</text>
<text x="100.1" y="246.7">8</text>
<text x="100.1" y="250.3">9</text>
<text x="120.2" y="250.3">2</text>
<text x="120.2" y="246.7">3</text>
<text x="100.1" y="253.8">10</text>
<text x="120.2" y="253.8">1</text>
<text x="105.5" y="270.5" transform="rotate(-90 105.5 270.5)">1</text>
<text x="109" y="270.5" transform="rotate(-90 109 270.5)">2</text>
<text x="112.5" y="270.5" transform="rotate(-90 112.5 270.5)">3</text>
<text x="116.1" y="270.5" transform="rotate(-90 116.1 270.5)">4</text>
<text x="119.6" y="270.5" transform="rotate(-90 119.6 270.5)">5</text>
<text x="34.9" y="361.5" transform="rotate(-90 34.9 361.5)">8</text>
<text x="38.5" y="361.5" transform="rotate(-90 38.5 361.5)">7</text>
<text x="42" y="362" transform="rotate(-90 42 362)">D</text>
<text x="45.5" y="361.5" transform="rotate(-90 45.5 361.5)">5</text>
<text x="49" y="361.5" transform="rotate(-90 49 361.5)">4</text>
<text x="52.6" y="361.5" transform="rotate(-90 52.6 361.5)">3</text>
<text x="56.1" y="362" transform="rotate(-90 56.1 362)">G</text>
<text x="59.6" y="363.7" transform="rotate(-90 59.6 363.7)">5V</text>
<text x="124.9" y="363.3" transform="rotate(-90 124.9 363.3)">8</text>
<text x="128.4" y="363.3" transform="rotate(-90 128.4 363.3)">7</text>
<text x="131.9" y="363.7" transform="rotate(-90 131.9 363.7)">D</text>
<text x="135.5" y="363.3" transform="rotate(-90 135.5 363.3)">5</text>
<text x="139" y="363.3" transform="rotate(-90 139 363.3)">4</text>
<text x="142.5" y="363.3" transform="rotate(-90 142.5 363.3)">3</text>
<text x="146" y="363.7" transform="rotate(-90 146 363.7)">G</text>
<text x="149.6" y="365.5" transform="rotate(-90 149.6 365.5)">5V</text>
<text x="34.9" y="381.6" transform="rotate(-90 34.9 381.6)">1</text>
<text x="38.5" y="381.6" transform="rotate(-90 38.5 381.6)">2</text>
<text x="42" y="381.6" transform="rotate(-90 42 381.6)">3</text>
<text x="45.5" y="381.6" transform="rotate(-90 45.5 381.6)">4</text>
<text x="49" y="381.6" transform="rotate(-90 49 381.6)">5</text>
<text x="52.6" y="381.6" transform="rotate(-90 52.6 381.6)">6</text>
<text x="56.1" y="381.6" transform="rotate(-90 56.1 381.6)">7</text>
<text x="59.6" y="381.6" transform="rotate(-90 59.6 381.6)">8</text>
<text x="124.9" y="383.4" transform="rotate(-90 124.9 383.4)">1</text>
<text x="128.4" y="383.4" transform="rotate(-90 128.4 383.4)">2</text>
<text x="131.9" y="383.4" transform="rotate(-90 131.9 383.4)">3</text>
<text x="135.5" y="383.4" transform="rotate(-90 135.5 383.4)">4</text>
<text x="139" y="383.4" transform="rotate(-90 139 383.4)">5</text>
<text x="142.5" y="383.4" transform="rotate(-90 142.5 383.4)">6</text>
<text x="146" y="383.4" transform="rotate(-90 146 383.4)">7</text>
<text x="149.6" y="383.4" transform="rotate(-90 149.6 383.4)">8</text>
<text x="40.2" y="456.8" transform="rotate(-90 40.2 456.8)">1</text>
<text x="42" y="465.6" transform="rotate(-90 42 465.6)">GND</text>
</g>
<g font-size="3.2" fill="#f00">
<text x="33.2" y="456.8" transform="rotate(-90 33.2 456.8)">3</text>
<text x="34.9" y="465.4" transform="rotate(-90 34.9 465.4)">VDD</text>
</g>
<g font-size="2.5" fill="#00f">
<text x="129.5" y="103.5">PSRAM</text>
<text x="129.5" y="107">PSRAM</text>
<text x="15.9" y="167.7">IO16-17: PSRAM (WROVER ONLY)</text>
<text x="15.9" y="164.2">TX-RX: UART USB</text>
<text x="15.9" y="171.2">BP,VN, IO34, IO35 : INPUT ONLY</text>
<text x="15.9" y="174.8">IO0: BOOT</text>
<text x="15.9" y="178.3">D0..3,CMD,CLK: FLASH/PSRAM SPI</text>
</g>
</svg>
